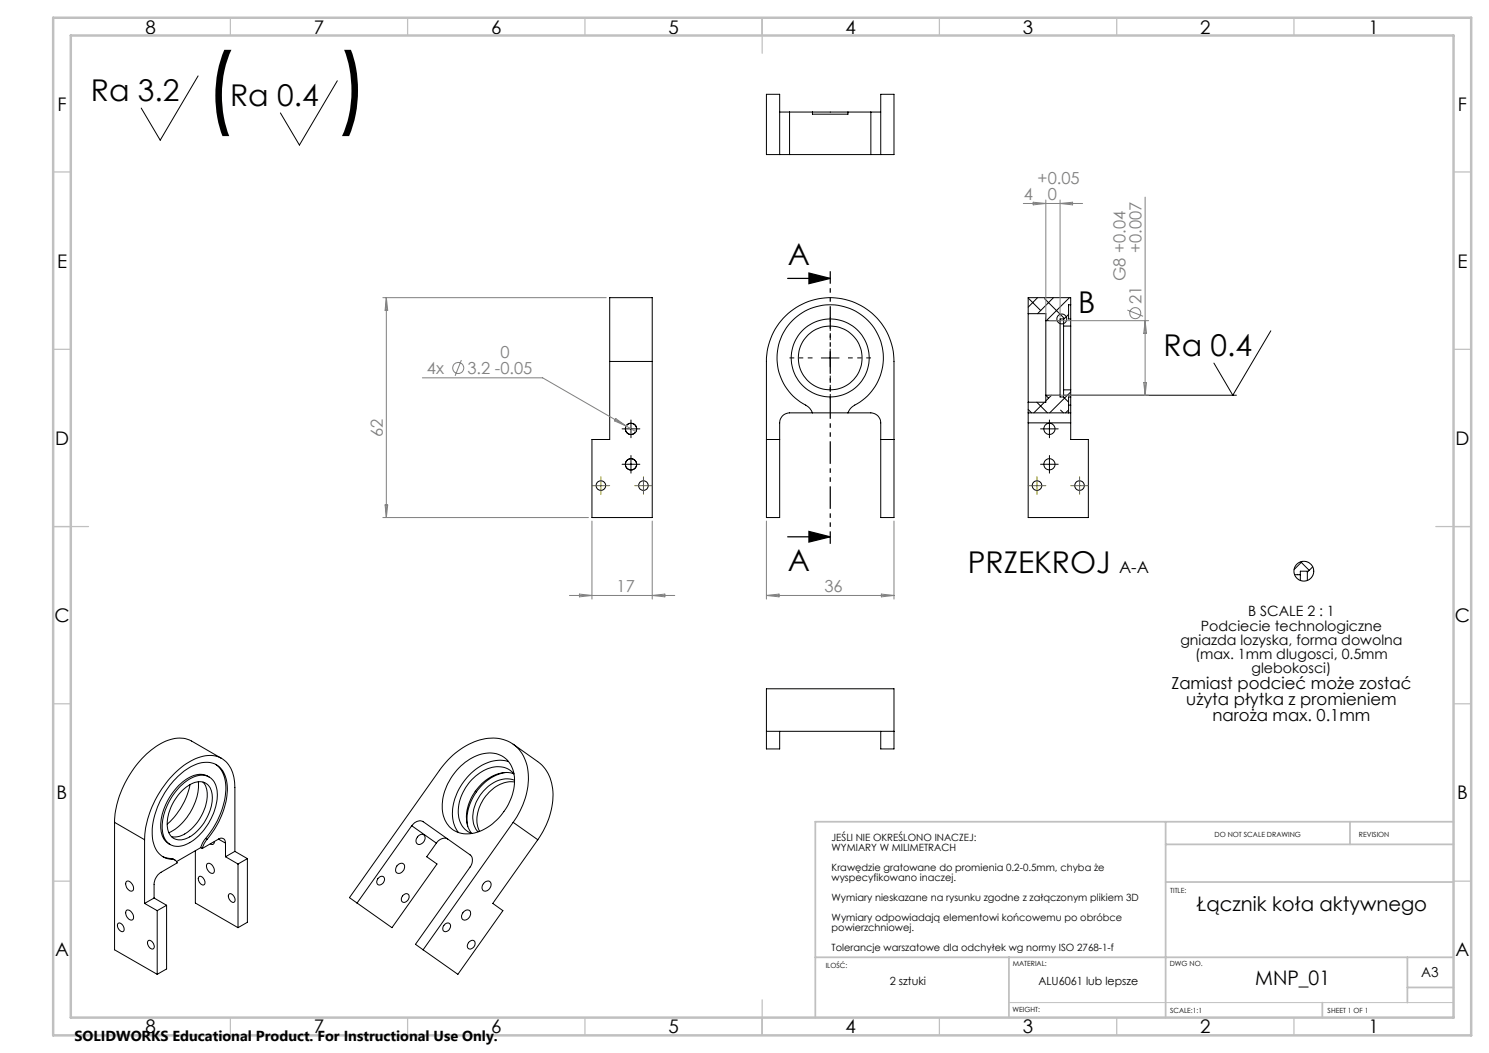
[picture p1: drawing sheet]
<svg xmlns="http://www.w3.org/2000/svg" width="420mm" height="297mm" viewBox="0 0 420 297" stroke-linecap="round" stroke-linejoin="round" font-family="sans-serif">
<g fill="none" stroke="#000" stroke-width=".28">
<path d="M55.9 21.4l-10.7 18.1-5.4-9M95.1 22.8l-10.6 18.1-5.4-9M216.2 26.6h3.7v17h-3.7zM219.9 31.6h2.8M222.7 31.6v12M222.7 31.6h6.5M229.2 31.6h10M229.2 31.6v.6h10v-.6M239.2 31.6h6.4M245.6 31.6h2.8M245.6 31.6v12M248.4 26.6h3.8v17h-3.8z"/>
<path d="M219.9 43.6h2.8M222.7 43.6h22.9M245.6 43.6h2.8M220.9 89.7a18 18 0 0 1 19.8-4.5 18 18 0 0 1 11.5 16.7v44.1h-3.8v-26.7a2.81 2.81 0 0 0-2.8-2.9h-22.9a2.82 2.82 0 0 0-2.8 2.9v26.7h-3.7v-44.1a18.2 18.2 0 0 1 4.7-12.2zM234.2 98.5v5M290 88.5v24.9M290 84.1l3.5 3.5M290 88.5h5v1.9M292.7 84l-2.7 2.6M294.6 84.2l5.6 5.6M295 90.4v21.1M295 90.4h4"/>
<path d="M297.1 84l-4.4 4.5M299 90.4v21.1M299 90.4v-.4h1v2M300 92v18M300 92h2M301.4 86.5h.1M301.4 88.7l-1.4 1.4M301.7 84l-6.6 6.4M302 92v18M302 86v4M302 86v-2h-12v4.5M302 90v2"/>
<path d="M302 86h-.6v4h.6M358.5 93.3l-10.8 18.2-5.3-9.1M172 101.9v-17.9h12v17.9M172 101.9v22.1h-5v22h17v-44.1M172 101.9h12M178 118.5v5M229.2 116.4a4.4 4.4 0 0 0-2.7-2.6 15 15 0 0 1-3.4-22.9 15 15 0 0 1 23.1 1.1 15 15 0 0 1-5.4 22.5l-.9 .7-.7 1.2M231.7 101h5M290 116.4v2.9M290 119.3v26.7h17v-22h-5v-4.7M290 116.4h12M290 115.5l1 .9"/>
<path d="M290 113.4v3M290 119.3h12M290.1 113.4l-.1 .2M292.5 113.4l3 3M294.6 113.4l-3 3M295 111.5l.8 .8M295 111.5v1.9h-5M295 111.5h4M296 118.5v5M296.6 111.5l-1.6 1.6M299.2 115.7l.8 .7M299.9 112l1.5 1.4"/>
<path d="M300 111.5h48.8M300 110v2h-1v-.5M300 110h2M301.4 115.6l-.8 .8M301.4 114.3h.6M302 112v2.3M302 114.3v2.1M302 116.4v2.9M302 110.6l-5.9 5.8M302 112h-.6v4.4M302 110v2M175.5 130.9h5"/>
<path d="M175.5 121h5M178 128.5v5M216.2 124h3.7M248.4 124h3.8M293.5 130.9h5M293.5 121h5M296 128.5v5M366.9 158.5l2.4 2.4M367.3 158.4l-2.3 2.3M370.3 159.9l-1.5 1.5M365.2 162.1h1.6M365.9 162l.2 .1"/>
<path d="M366.8 162.1v1.6M366.8 162.1v-1h2v2.6M59 219.2a5.5 5.5 0 0 0-6.4 .6 16.7 16.7 0 0 0-7.1 14.9 4.8 4.8 0 0 0 2.5 3.5M60.8 215.6a8.7 8.7 0 0 1 2.8 8.7 24.8 24.8 0 0 1-5.6 12.2M62.5 213.9l-8.5-4.9a9.1 9.1 0 0 0-9.3 1.1 28.3 28.3 0 0 0-12.4 21.8M129.5 216.6a11.8 11.8 0 0 1 10.5-4 7.5 7.5 0 0 1 5.1 8.6 16 16 0 0 1-11.9 13.9 7 7 0 0 1-8.5-7.6 16 16 0 0 1 4.8-10.9zM142.7 217.9a13.8 13.8 0 0 0-10.8 15.2M143.4 214.8a11.4 11.4 0 0 0-11.6 4.4 14.3 14.3 0 0 0-3.6 13.5l1.1 2.1M144.7 209.9l7 4.9a11.9 11.9 0 0 1 4.1 11.8 23.4 23.4 0 0 1-4.1 10.3M144.9 218.2a9.9 9.9 0 0 0-10.4 4.4 11.2 11.2 0 0 0-2.2 11.2l.7 1.3M145 218.3a6.3 6.3 0 0 0-7.9-1.3 13.3 13.3 0 0 0-7.6 14.1 5.6 5.6 0 0 0 3.6 4M216.2 206.3h36"/>
<path d="M219.9 206.3v4.9h-3.7v-16.9h36v16.9h-3.8v-4.9M32.3 231.9l8.5 5M32.3 231.9v36l12 6.9M40.8 236.9a28 28 0 0 1 13.1-22.3 8.7 8.7 0 0 1 9-.5 9.3 9.3 0 0 1 3.4 8v18M40.8 236.9v17.9M50.9 221.7a7.9 7.9 0 0 1 7.5-2.8 5.4 5.4 0 0 1 2.9 5.9 16.8 16.8 0 0 1-8.8 13.4 4.4 4.4 0 0 1-6.7-3.9 16.8 16.8 0 0 1 5.1-12.6zM51.2 223.2a6.3 6.3 0 0 1 6.7-2.4 5.2 5.2 0 0 1 1.8 5.9 13.4 13.4 0 0 1-7.6 10 3.6 3.6 0 0 1-4.9-3.8 13.9 13.9 0 0 1 4-9.7zM53.6 221.3a20.8 20.8 0 0 1-6.4 11.2M55.1 239.9v14.8l12 7M56 220.5a15.9 15.9 0 0 1-8.4 14.4M56.6 239.1l-6.8 3.9M56.6 239.1l.4 .2"/>
<path d="M57.3 220.6a7.1 7.1 0 0 1 .6 7.1 12.7 12.7 0 0 1-7.7 8.3h-1.8M58 236.5l-.9 1.2-.5 1.4M58 236.5l.4 .2M58.4 236.7l-.8 1.2-.6 1.4M58.4 236.7a22.5 22.5 0 0 0 5.6-15.8 5.9 5.9 0 0 0-6-5.9 14.3 14.3 0 0 0-9.5 5.8 22.3 22.3 0 0 0-5.5 15.8 5.9 5.9 0 0 0 5.6 5.8M60.5 237.3a.7 .7 0 0 1-.4 .8 .7 .7 0 0 1-.8-.1M61.6 236.7a1.21 1.21 0 0 1 1.4-.1 1.21 1.21 0 0 1 .6 1.2M61.6 236.7l-4.6 2.6M61.6 236.7l2 1.1M63.6 237.8v3.8M116.1 232.9a2.57 2.57 0 0 1 3.3-1.1l13.2 9.3a2.53 2.53 0 0 1 0 3.4l-15.4 21.8 2.1 1.6M116.1 232.9l-15.4 21.8"/>
<path d="M116.1 232.9l7 4.9M118.1 235.7a1.1 1.1 0 0 1 1.6-.1 1.1 1.1 0 0 1-.1 1.7 1.19 1.19 0 0 1-1.1 .9 1.19 1.19 0 0 1-1.2-.9l.1-.7zM126.3 236.7a2.47 2.47 0 0 0-3.2 1.1M144.7 231.9a19.7 19.7 0 0 0 3.5-17.3 9.8 9.8 0 0 0-12.1-6.1 21.2 21.2 0 0 0-12.1 8.8l-25.4 35.9 12 8.5 12.7-18-2.9-2.1 2.7-3.8M144.7 231.9l-25.4 36M144.7 231.9l7 5M145.1 220.1a8 8 0 0 0-8.8 3 9.7 9.7 0 0 0-2.1 10.7l.6 .8M145.1 220.6a9.6 9.6 0 0 0-9.1 5.6 8.7 8.7 0 0 0-.7 8.3M151.7 236.9l-12.7 17.9 2.9 2.1-12.7 17.9-9.9-6.9M35.7 256.7a1.78 1.78 0 0 1 1.6 2.8 1.86 1.86 0 0 1-1.6-2.8zM35.7 248.6a1.87 1.87 0 0 1 1.9 2.3 .89 .89 0 0 1-.8 .5 .89 .89 0 0 1-.8-.6 1.7 1.7 0 0 1-.3-2.2zM40.8 254.8l3.5 2.1"/>
<path d="M43.5 253.3l-2.7 1.5M43.5 253.3l3.5 2M44.3 256.9v17.9M45.8 241.5l.8 .4 1.6 .2M47 255.3l-2.7 1.6M47 255.3v18l-2.7 1.5M48.2 242.1l1.1 .5M48.2 242.1l.4 .3M48.6 242.4a1.37 1.37 0 0 1 1.4 1l-4.6 2.6a4.3 4.3 0 0 0-1.9 3.4v3.9M56.1 247.3a1.33 1.33 0 0 1 1.7 1.4 .7 .7 0 0 1-.4 .9 .7 .7 0 0 1-.9-.4 1.59 1.59 0 0 1-.4-1.9zM58.4 243.7a1.42 1.42 0 0 1 2 1.2 .82 .82 0 0 1 0 1.1 .82 .82 0 0 1-1 .2 2.11 2.11 0 0 1-1-2.5zM63.6 241.6l3.5 2.1"/>
<path d="M64.6 252.2a1.39 1.39 0 0 1 1.7 1.7 .67 .67 0 0 1-.5 .7 .67 .67 0 0 1-.8-.5 1.71 1.71 0 0 1-.4-1.9zM66.3 240.1l-2.7 1.5M66.3 240.1l3.5 2.1M67.1 243.7v18M69.8 242.2l-2.7 1.5M69.8 242.2v17.9l-2.7 1.6M106.6 247.8a.99 .99 0 0 1 .9-.7 .99 .99 0 0 1 .9 .7 1.42 1.42 0 0 1-.5 1.4 1.42 1.42 0 0 1-1.4 .2l-.2-.6zM112.1 244a1.11 1.11 0 0 1 1.6-.4 1.11 1.11 0 0 1 .3 1.6 1.3 1.3 0 0 1-1 1.1 1.3 1.3 0 0 1-1.4-.6l.1-.9zM113.7 252.5a.99 .99 0 0 1 1.5-.2 .99 .99 0 0 1-.1 1.6 .96 .96 0 0 1-1.2 .6 .96 .96 0 0 1-.7-1.1zM130.7 257.2a1.09 1.09 0 0 1 1.6-.5 1.09 1.09 0 0 1 .3 1.7 1.28 1.28 0 0 1-1 1 1.28 1.28 0 0 1-1.4-.5v-.7zM136.5 249.1a1.12 1.12 0 0 1 1.7-.4 1.12 1.12 0 0 1 0 1.7 1.17 1.17 0 0 1-1.1 1 1.17 1.17 0 0 1-1.1-.9l.1-.7zM33.3 260.5a1.43 1.43 0 0 1 1.7 1.6 .67 .67 0 0 1-.5 .7 .67 .67 0 0 1-.8-.4 1.68 1.68 0 0 1-.4-1.9z"/>
<path d="M41.9 265.3a1.55 1.55 0 0 1 1.4 2.3 1.55 1.55 0 0 1-1.4-2.3zM125.6 260.6a.96 .96 0 0 1 1.4 .1 .96 .96 0 0 1-.2 1.4 1 1 0 0 1-1.6 .5 1 1 0 0 1 0-1.6zM132.3 265.7a.95 .95 0 0 1 1.4-.4 .95 .95 0 0 1 .1 1.5 1.05 1.05 0 0 1-.9 .9 1.05 1.05 0 0 1-1.1-.7l.1-.6z"/>
<circle cx="299.5" cy="90" r="1.4"/>
<circle cx="234.2" cy="101" r="9"/>
<circle cx="234.2" cy="101" r="11"/>
<circle cx="169.5" cy="137" r="1.35"/>
<circle cx="178" cy="131" r="1.58"/>
<circle cx="178" cy="121" r="1.61"/>
<circle cx="178" cy="121" r="1.57"/>
<circle cx="178" cy="131" r="1.6"/>
<circle cx="181.5" cy="137" r="1.35"/>
<circle cx="292.5" cy="137" r="1.35"/>
<circle cx="296" cy="131" r="1.57"/>
<circle cx="296" cy="121" r="1.58"/>
<circle cx="304.5" cy="137" r="1.36"/>
<circle cx="367.8" cy="161.1" r="2.79"/>
</g>
<g fill="none" stroke="#808080" stroke-width=".28">
<path d="M288.6 57.4h16.8M291.4 57l3.6 .4-3.6 .4zM295 56.4v33.1M299 56.4v33.1M299 57.4l3.5-.4v.8zM323 55.6v55.9M108 84h63M109 84v62M109 84l.4 3.5h-.8zM296 90.4h28M318 87.5l4.4 1.7M323 90.4l.4 3.6h-.8z"/>
<path d="M119.1 106.6h34l23.5 13.6M130.1 101.6l-1.7 4.4M173.7 118.1l2.9 2.1-3.3-1.5zM296 111.5h28M322.6 107.9h.8l-.4 3.6zM176.6 120.2l2.8 1.6M108 146h58M108.6 142.4h.8l-.4 3.6zM167 147v22M184 147v22M216.2 147v22M252.2 147v22"/>
<path d="M160.6 168h29.7M163.4 167.6l3.6 .4-3.6 .3zM184 168l3.5-.4v.7zM216.2 168h36M216.2 168l3.5-.4v.7zM248.6 167.6l3.6 .4-3.6 .3z"/>
<circle cx="320.2" cy="88.3" r="1.56"/>
<circle cx="129.2" cy="103.8" r="1.56"/>
</g>
<path d="M222.2 78.5h12M228.2 77l6 1.5-6 1.5zM222.2 151.4h12M228.2 149.9l6 1.5-6 1.5z" fill="none" stroke="#000" stroke-width=".35"/>
<path d="M234.2 95.9v-6.5M229.2 100.9h-6.5M234.2 105.9v6.5M239.2 100.9h6.5" fill="none" stroke="#000" stroke-width=".28" stroke-dasharray="15.2 1.3 1.3 1.3" stroke-dashoffset="13.9" stroke-linecap="butt"/>
<path d="M234.2 76.5v76.9" fill="none" stroke="#000" stroke-width=".35" stroke-dasharray="6.3 1.3 1.3 1.3 1.3 1.3" stroke-dashoffset="2.8" stroke-linecap="butt"/>
<path d="M167 137h5M169.5 134.5v4.9M179 137h5M181.5 134.5v4.9M290 137h5M292.5 134.5v4.9M302 137h5M304.5 134.5v4.9" fill="none" stroke="#808000" stroke-width=".28"/>
<path d="M284.6 282.8h125.4" fill="none" stroke="#c0c0c0" stroke-width=".28"/>
<g fill="none" stroke="#c0c0c0" stroke-width=".35">
<path d="M65 5v5M115 5v5M165 5v5M215 5v10M265 5v5M315 5v5M365 5v5M15 48.5h5M410 48.5h5M15 98.5h5M410 98.5h5M15 148.5h10"/>
<path d="M405 148.5h10M15 198.5h5M410 198.5h5M15 248.5h5M410 248.5h5M65 287v5M115 287v5M165 287v5M215 282v10M265 287v5M315 287v5M365 287v5"/>
</g>
<path d="M328.8 231.8v55.2M328.8 238.2h81.2M380.8 231.8v6.4M410 231.8h-180v55.2M328.8 248.8h81.2M230 270h180M284.6 270v17M397 270v12.8M397 278.5h13M373 282.8v4.2" fill="none" stroke="#c0c0c0" stroke-width=".5"/>
<path d="M15 5h400v287h-400zM20 10h390v277h-390z" fill="none" stroke="#c0c0c0" stroke-width=".7"/>
<path d="M228.2 77l6 1.5-6 1.5zM228.2 149.9l6 1.5-6 1.5z" fill="#000"/>
<g font-size="25.4">
<text x="57.4" y="33.1">(</text>
<text x="94.9" y="33.1">)</text>
</g>
<g font-size="8.5">
<text x="25.6" y="28.6">Ra 3.2</text>
<text x="64.9" y="30">Ra 0.4</text>
<text x="222.2" y="74.7">A</text>
<text x="304.1" y="88.4">B</text>
<text x="328.2" y="100.5">Ra 0.4</text>
<text x="222.2" y="161">A</text>
<text x="272.9" y="161.7">PRZEKROJ</text>
</g>
<g font-size="5.6">
<text x="337.4" y="256.9">Łącznik koła aktywnego</text>
<text x="354" y="277.9">MNP_01</text>
</g>
<g font-size="5.3">
<text x="41" y="9.5">8</text>
<text x="88.5" y="9.5">7</text>
<text x="138.5" y="9.5">6</text>
<text x="188.5" y="9.5">5</text>
<text x="238.5" y="9.5">4</text>
<text x="288.5" y="9.5">3</text>
<text x="338.5" y="9.5">2</text>
<text x="386" y="9.5">1</text>
<text x="16.2" y="31.2">F</text>
<text x="411.2" y="31.2">F</text>
<text x="16.1" y="75.5">E</text>
<text x="411.1" y="75.5">E</text>
<text x="15.5" y="125.5">D</text>
<text x="410.5" y="125.5">D</text>
<text x="15.4" y="175.5">C</text>
<text x="410.4" y="175.5">C</text>
<text x="16" y="225.5">B</text>
<text x="411" y="225.5">B</text>
<text x="15.5" y="269.7">A</text>
<text x="410.5" y="269.7">A</text>
<text x="41" y="291.5">8</text>
<text x="88.5" y="291.5">7</text>
<text x="138.5" y="291.5">6</text>
<text x="188.5" y="291.5">5</text>
<text x="238.5" y="291.5">4</text>
<text x="288.5" y="291.5">3</text>
<text x="338.5" y="291.5">2</text>
<text x="386" y="291.5">1</text>
</g>
<g font-size="4.7" fill="#808080">
<text x="292.7" y="51.9">+0.05</text>
<text x="288.8" y="56.3">4</text>
<text x="295.5" y="56.4">0</text>
<text x="322" y="71.3" transform="rotate(-90 322 71.3)">+0.007</text>
<text x="317.5" y="79.3" transform="rotate(-90 317.5 79.3)">G8 +0.04</text>
<text x="322" y="85.7" transform="rotate(-90 322 85.7)">21</text>
<text x="141.1" y="101">0</text>
<text x="120.4" y="105.5">4x</text>
<text x="131.8" y="105.5">3.2 -0.05</text>
<text x="108" y="123.3" transform="rotate(-90 108 123.3)">62</text>
<text x="173.9" y="166.9">17</text>
<text x="232.6" y="166.9">36</text>
</g>
<g font-size="4.7">
<text x="315.6" y="161.7">A-A</text>
<text x="330.4" y="194.3">Zamiast podcieć może zostać</text>
<text x="334.6" y="198.8">użyta płytka z promieniem</text>
<text x="342" y="203.3">naroża max. 0.1mm</text>
</g>
<text font-size="4.1" x="21" y="293.7">SOLIDWORKS Educational Product. For Instructional Use Only.</text>
<g font-size="4">
<text x="352.1" y="173.9">B SCALE 2 : 1</text>
<text x="338.7" y="177.9">Podciecie technologiczne</text>
<text x="332.9" y="181.9">gniazda lozyska, forma dowolna</text>
<text x="337.1" y="185.9">(max. 1mm dlugosci, 0.5mm</text>
<text x="353" y="189.9">glebokosci)</text>
</g>
<text font-size="3.9" x="400.9" y="275.5">A3</text>
<g font-size="3.2">
<text x="251" y="277.9">2 sztuki</text>
<text x="292.9" y="277.9">ALU6061 lub lepsze</text>
</g>
<g font-size="2.8">
<text x="234.6" y="237.3">JEŚLI NIE OKREŚLONO INACZEJ:</text>
<text x="234.6" y="240.1">WYMIARY W MILIMETRACH</text>
<text x="234.6" y="245.7">Krawędzie gratowane do promienia 0.2-0.5mm, chyba że</text>
<text x="234.6" y="248.5">wyspecyfikowano inaczej.</text>
<text x="234.6" y="254.2">Wymiary nieskazane na rysunku zgodne z załączonym plikiem 3D</text>
<text x="234.6" y="259.8">Wymiary odpowiadają elementowi końcowemu po obróbce</text>
<text x="234.6" y="262.7">powierzchniowej.</text>
<text x="234.6" y="268.3">Tolerancje warszatowe dla odchyłek wg normy ISO 2768-1-f</text>
</g>
<g font-size="2">
<text x="342.6" y="236">DO NOT SCALE DRAWING</text>
<text x="383.3" y="236.2">REVISION</text>
<text x="330.1" y="251.9">TITLE:</text>
<text x="232.9" y="273">ILOŚĆ:</text>
<text x="285.6" y="272.5">MATERIAL:</text>
<text x="330" y="272.5">DWG NO.</text>
<text x="285.6" y="285.5">WEIGHT:</text>
<text x="330.1" y="285.6">SCALE:1:1</text>
<text x="374.5" y="285.6">SHEET 1 OF 1</text>
</g>
</svg>
